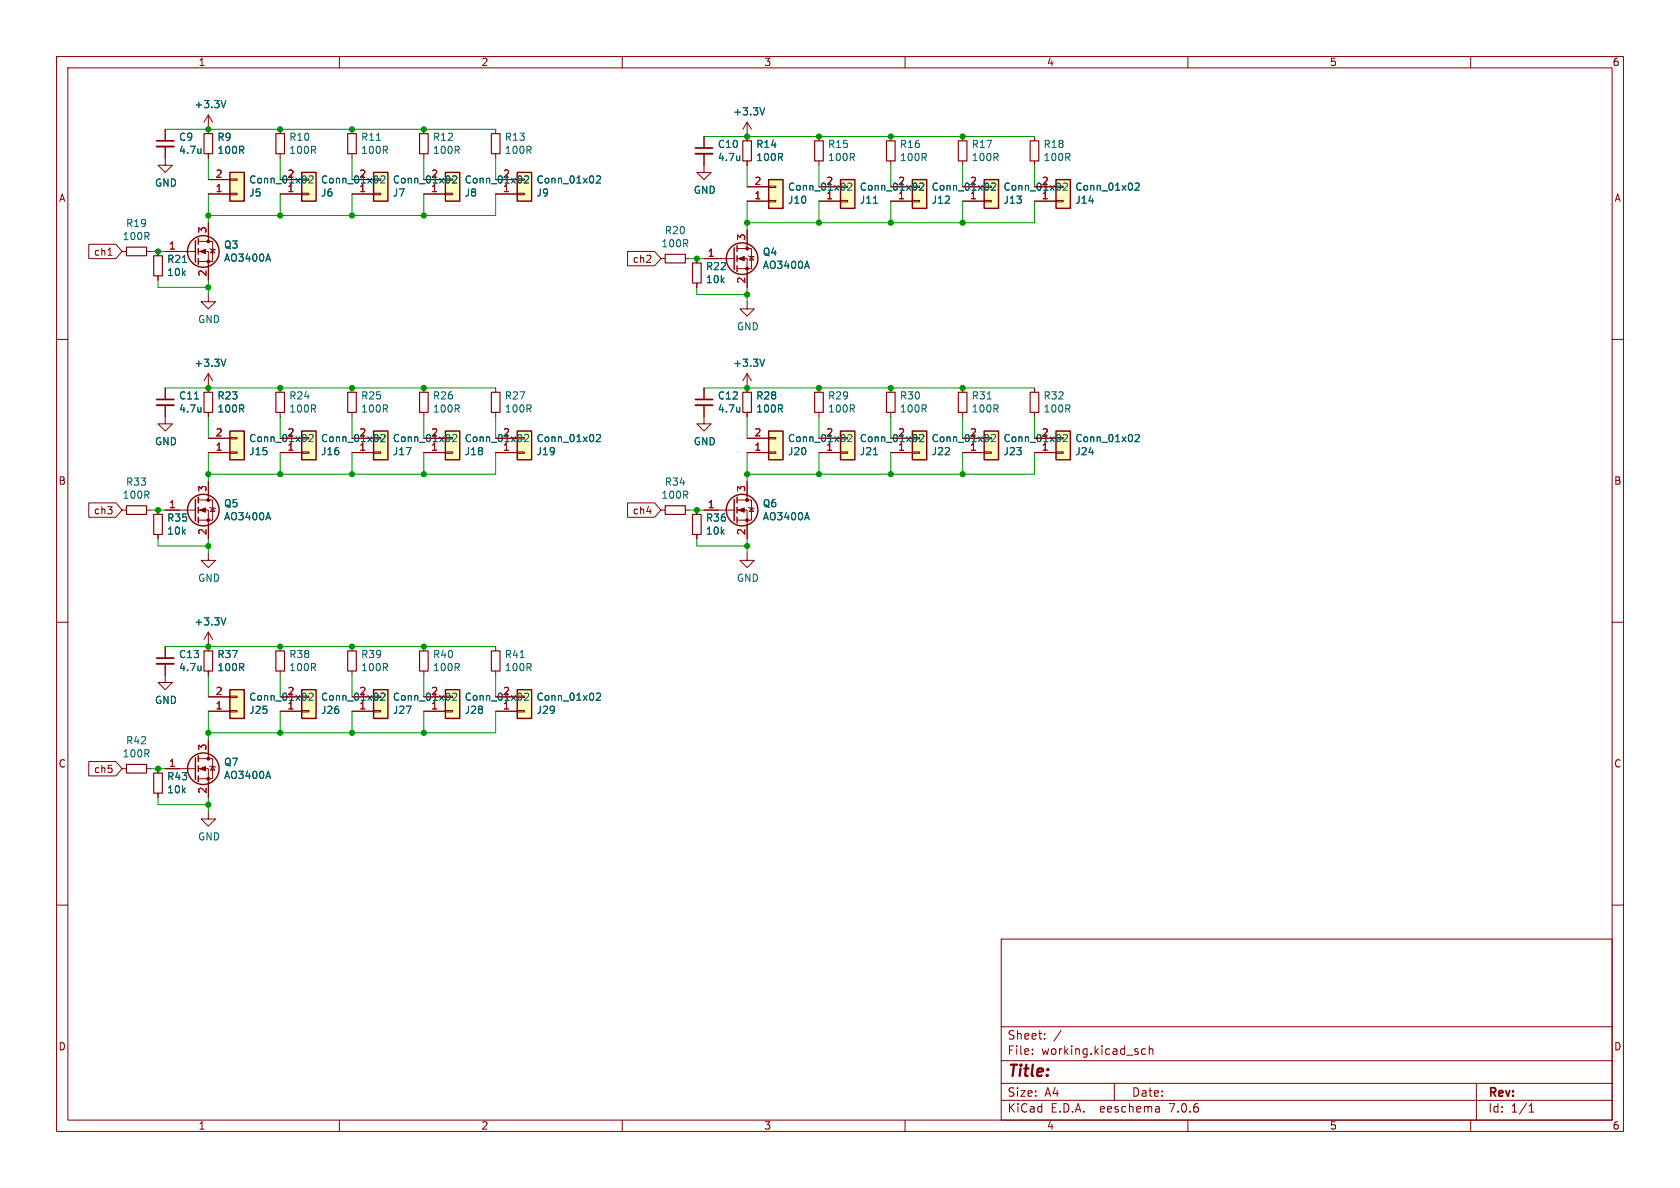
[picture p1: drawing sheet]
<svg xmlns="http://www.w3.org/2000/svg" width="297mm" height="210mm" viewBox="0 0 297 210" stroke-linecap="round" stroke-linejoin="round" font-family="sans-serif">
<g fill="none" stroke="#840000" stroke-width=".18">
<path d="M10 10h277v190h-277zM12 12h273v186h-273zM60 10v2M110 10v2M160 10v2M210 10v2M260 10v2M29.2 25.9v3.3h1.3l-1.3 1.3-1.3-1.3h1.3M29.2 22.9v2M36.8 20.3v3.3M36.8 27.2v.7M36.8 39.4v3.3"/>
<path d="M36.8 34.3h3.8M36.8 31.8h3.8M36.8 20.3l-.7 1.3M36.8 20.3l.8 1.3M40.6 31.6h1.3v.3h-1.3zM40.6 34.2h1.3v.2h-1.3zM49.5 22.9v.7M49.5 27.2v.7M49.5 34.3h3.8M49.5 31.8h3.8M53.3 31.6h1.3v.3h-1.3zM53.3 34.2h1.3v.2h-1.3z"/>
<path d="M62.2 22.9v.7M62.2 27.2v.7M62.2 34.3h3.8M62.2 31.8h3.8M66 31.6h1.3v.3h-1.3zM66 34.2h1.3v.2h-1.3zM74.9 22.9v.7M74.9 27.2v.7M74.9 34.3h3.8M74.9 31.8h3.8M78.7 31.6h1.3v.3h-1.3zM78.7 34.2h1.3v.2h-1.3z"/>
<path d="M87.6 22.9v.7M87.6 27.2v.7M87.6 34.3h3.8M87.6 31.8h3.8M91.4 31.6h1.3v.3h-1.3zM91.4 34.2h1.3v.2h-1.3zM124.5 27.2v3.3h1.2l-1.2 1.3-1.3-1.3h1.3M124.5 24.1v2.1M132.1 35.6h3.8M132.1 33h3.8M132.1 21.6v3.3M132.1 28.4v.8"/>
<path d="M132.1 21.6l-.8 1.3M132.1 21.6l.7 1.3M135.9 32.9h1.3v.2h-1.3zM135.9 35.4h1.3v.3h-1.3zM144.8 35.6h3.8M144.8 33h3.8M144.8 24.1v.8M144.8 28.4v.8M148.6 32.9h1.3v.2h-1.3zM148.6 35.4h1.3v.3h-1.3zM157.5 35.6h3.8M157.5 33h3.8"/>
<path d="M157.5 24.1v.8M157.5 28.4v.8M161.3 32.9h1.3v.2h-1.3zM161.3 35.4h1.3v.3h-1.3zM170.2 35.6h3.8M170.2 33h3.8M170.2 24.1v.8M170.2 28.4v.8M174 32.9h1.3v.2h-1.3zM174 35.4h1.3v.3h-1.3zM182.9 35.6h3.8M182.9 33h3.8"/>
<path d="M182.9 24.1v.8M182.9 28.4v.8M186.7 32.9h1.3v.2h-1.3zM186.7 35.4h1.3v.3h-1.3zM10 60h2M15.7 43.2h4.8l1.1 1.3-1.1 1.2h-4.8zM19.1 45.1h.7M21.6 44.5h.8M25.9 44.5h.8M27.9 44.5v.7M27.9 48.8v.7M29.2 44.5h5.3"/>
<path d="M35.1 44.5h1.7v5M35.1 42.7h2.5v3.5h-2.5M36.8 52.1v1.2h1.3l-1.3 1.3-1.2-1.3h1.2M37.1 43.9l.1 .2h.8l.1 .1M37.6 44.1l.4 .6h-.8zM110.9 44.4h4.8l1.1 1.3-1.1 1.3h-4.8zM116.8 45.7h.8M121.2 45.7h.7M123.2 45.7v.8M123.2 50v.8M124.5 45.7h5.3M130.3 45.7h1.8v5.1"/>
<path d="M130.3 43.9h2.5v3.6h-2.5M132.1 53.3v1.3h1.2l-1.2 1.3-1.3-1.3h1.3M132.1 40.6v3.3M132.3 45.2l.2 .1h.7l.1 .2M132.8 45.3l.4 .7h-.7zM285 60h2M29.2 71.6v3.3h1.3l-1.3 1.3-1.3-1.3h1.3M29.2 68.6v2M36.8 77.5h3.8M36.8 66l-.7 1.3M36.8 66v3.3M36.8 72.9v.8"/>
<path d="M36.8 66l.8 1.3M40.6 77.3h1.3v.3h-1.3zM40.6 79.9h1.3v.2h-1.3zM49.5 77.5h3.8M49.5 68.6v.7M49.5 72.9v.8M53.3 77.3h1.3v.3h-1.3zM53.3 79.9h1.3v.2h-1.3zM62.2 77.5h3.8M62.2 68.6v.7M62.2 72.9v.8M66 77.3h1.3v.3h-1.3z"/>
<path d="M66 79.9h1.3v.2h-1.3zM74.9 77.5h3.8M74.9 68.6v.7M74.9 72.9v.8M78.7 77.3h1.3v.3h-1.3zM78.7 79.9h1.3v.2h-1.3zM87.6 77.5h3.8M87.6 68.6v.7M87.6 72.9v.8M91.4 77.3h1.3v.3h-1.3zM91.4 79.9h1.3v.2h-1.3zM124.5 71.6v3.3h1.2l-1.2 1.3-1.3-1.3h1.3"/>
<path d="M124.5 68.6v2M132.1 77.5h3.8M132.1 66v3.3M132.1 72.9v.8M132.1 66l-.8 1.3M132.1 66l.7 1.3M135.9 77.3h1.3v.3h-1.3zM135.9 79.9h1.3v.2h-1.3zM144.8 77.5h3.8M144.8 68.6v.7M144.8 72.9v.8M148.6 77.3h1.3v.3h-1.3z"/>
<path d="M148.6 79.9h1.3v.2h-1.3zM157.5 77.5h3.8M157.5 68.6v.7M157.5 72.9v.8M161.3 77.3h1.3v.3h-1.3zM161.3 79.9h1.3v.2h-1.3zM170.2 77.5h3.8M170.2 68.6v.7M170.2 72.9v.8M174 77.3h1.3v.3h-1.3zM174 79.9h1.3v.2h-1.3zM182.9 77.5h3.8"/>
<path d="M182.9 68.6v.7M182.9 72.9v.8M186.7 77.3h1.3v.3h-1.3zM186.7 79.9h1.3v.2h-1.3zM15.7 88.9h4.8l1.1 1.3-1.1 1.2h-4.8zM21.6 90.2h.8M25.9 90.2h.8M27.9 90.2v.7M27.9 94.5v.8M29.2 90.2h5.3M35.1 90.2h1.7v5.1M35.1 88.4h2.5v3.5h-2.5"/>
<path d="M36.8 97.8v1.3h1.3l-1.3 1.2-1.2-1.2h1.2M36.8 80h3.8M36.8 85.1v3.3M37.1 89.7l.1 .1h.8l.1 .1M37.6 89.8l.4 .6h-.8zM49.5 80h3.8M62.2 80h3.8M74.9 80h3.8M87.6 80h3.8M110.9 88.9h4.8l1.1 1.3-1.1 1.2h-4.8zM116.8 90.2h.8M121.2 90.2h.7"/>
<path d="M123.2 90.2v.7M123.2 94.5v.8M124.5 90.2h5.3M130.3 90.2h1.8v5.1M130.3 88.4h2.5v3.5h-2.5M132.1 97.8v1.3h1.2l-1.2 1.2-1.3-1.2h1.3M132.1 80h3.8M132.1 85.1v3.3M132.3 89.7l.2 .1h.7l.1 .1M132.8 89.8l.4 .6h-.7zM144.8 80h3.8M157.5 80h3.8"/>
<path d="M170.2 80h3.8M182.9 80h3.8M10 110h2M29.2 117.3v3.4h1.3l-1.3 1.2-1.3-1.2h1.3M29.2 114.3v2M36.8 111.8v3.3M36.8 118.6v.8M36.8 111.8l-.7 1.2M36.8 111.8l.8 1.2M49.5 114.3v.8M49.5 118.6v.8M62.2 114.3v.8"/>
<path d="M62.2 118.6v.8M74.9 114.3v.8M74.9 118.6v.8M87.6 114.3v.8M87.6 118.6v.8M285 110h2M15.7 134.6h4.8l1.1 1.3-1.1 1.3h-4.8zM21.6 135.9h.8M25.9 135.9h.8M27.9 135.9v.8M29.2 135.9h5.3M35.1 135.9h1.7v5.1"/>
<path d="M35.1 134.1h2.5v3.6h-2.5M36.8 125.7h3.8M36.8 123.2h3.8M36.8 130.8v3.3M37.1 135.4l.1 .1h.8l.1 .1M37.6 135.5l.4 .6h-.8zM40.6 123.1h1.3v.2h-1.3zM40.6 125.6h1.3v.3h-1.3zM49.5 125.7h3.8M49.5 123.2h3.8M53.3 123.1h1.3v.2h-1.3zM53.3 125.6h1.3v.3h-1.3z"/>
<path d="M62.2 125.7h3.8M62.2 123.2h3.8M66 123.1h1.3v.2h-1.3zM66 125.6h1.3v.3h-1.3zM74.9 125.7h3.8M74.9 123.2h3.8M78.7 123.1h1.3v.2h-1.3zM78.7 125.6h1.3v.3h-1.3zM87.6 125.7h3.8M87.6 123.2h3.8M91.4 123.1h1.3v.2h-1.3zM91.4 125.6h1.3v.3h-1.3z"/>
<path d="M10 160h2M27.9 140.2v.8M36.8 143.5v1.3h1.3l-1.3 1.3-1.2-1.3h1.2M285 160h2M177 166h108v32h-108zM60 198v2M110 198v2M160 198v2M177 194.5h108M177 191.5h108M177 187.5h108M177 181.5h108"/>
<path d="M182.5 186.3v.1M182.5 185.5v.1M184.7 183.6v.1M184.7 182.8v.1M187.6 182.1l-1.3 2M197 191.5v3M202.5 185.5l-.4-.1-.3 .3v.4l.2 .2h.5M203.2 185.5l.2-.1 .3 .1 .1 .9M203.2 184.9v1.5M204.9 195.7l.1 .9M205 196.5l-.2 .1M205 196h-.2"/>
<path d="M210 198v2M260 198v2M261 191.5v6.5M270.3 196.6h.9M270.3 195.5l.4-.4v1.5"/>
</g>
<g fill="#ffffc2" stroke="#ffffc2" stroke-width=".18">
<path d="M161.3 76.2h2.5v5.1h-2.5z"/>
<path d="M135.9 31.8h2.5v5h-2.5z"/>
<path d="M40.6 76.2h2.6v5.1h-2.6z"/>
<path d="M66 121.9h2.6v5.1h-2.6z"/>
<path d="M66 76.2h2.6v5.1h-2.6z"/>
<path d="M78.7 121.9h2.6v5.1h-2.6z"/>
<path d="M91.4 121.9h2.6v5.1h-2.6z"/>
<path d="M53.3 76.2h2.6v5.1h-2.6z"/>
<path d="M135.9 76.2h2.5v5.1h-2.5z"/>
<path d="M78.7 76.2h2.6v5.1h-2.6z"/>
<path d="M91.4 76.2h2.6v5.1h-2.6z"/>
<path d="M40.6 30.5h2.6v5.1h-2.6z"/>
<path d="M91.4 30.5h2.6v5.1h-2.6z"/>
<path d="M174 31.8h2.5v5h-2.5z"/>
<path d="M161.3 31.8h2.5v5h-2.5z"/>
<path d="M174 76.2h2.5v5.1h-2.5z"/>
<path d="M186.7 76.2h2.5v5.1h-2.5z"/>
<path d="M53.3 30.5h2.6v5.1h-2.6z"/>
<path d="M78.7 30.5h2.6v5.1h-2.6z"/>
<path d="M148.6 76.2h2.5v5.1h-2.5z"/>
<path d="M66 30.5h2.6v5.1h-2.6z"/>
<path d="M186.7 31.8h2.5v5h-2.5z"/>
<path d="M40.6 121.9h2.6v5.1h-2.6z"/>
<path d="M148.6 31.8h2.5v5h-2.5z"/>
<path d="M53.3 121.9h2.6v5.1h-2.6z"/>
</g>
<g fill="none" stroke="#840000" stroke-width=".25">
<path d="M40.6 30.5h2.6v5.1h-2.6zM53.3 30.5h2.6v5.1h-2.6zM66 30.5h2.6v5.1h-2.6zM78.7 30.5h2.6v5.1h-2.6zM91.4 30.5h2.6v5.1h-2.6zM135.9 31.8h2.5v5h-2.5zM148.6 31.8h2.5v5h-2.5zM161.3 31.8h2.5v5h-2.5zM174 31.8h2.5v5h-2.5zM186.7 31.8h2.5v5h-2.5zM34.5 42.5v3.9M35.1 42.2v1"/>
<path d="M35.1 43.9v1.1M35.1 45.7v1M129.8 43.8v3.8M130.3 43.4v1.1M130.3 45.2v1M130.3 47v1M40.6 76.2h2.6v5.1h-2.6zM53.3 76.2h2.6v5.1h-2.6zM66 76.2h2.6v5.1h-2.6zM78.7 76.2h2.6v5.1h-2.6zM91.4 76.2h2.6v5.1h-2.6zM135.9 76.2h2.5v5.1h-2.5z"/>
<path d="M148.6 76.2h2.5v5.1h-2.5zM161.3 76.2h2.5v5.1h-2.5zM174 76.2h2.5v5.1h-2.5zM186.7 76.2h2.5v5.1h-2.5zM34.5 88.3v3.8M35.1 87.9v1M35.1 89.7v1M35.1 91.4v1.1M129.8 88.3v3.8M130.3 87.9v1M130.3 89.7v1M130.3 91.4v1.1"/>
<path d="M34.5 134v3.8M35.1 133.6v1M35.1 135.4v1M35.1 137.2v1M40.6 121.9h2.6v5.1h-2.6zM53.3 121.9h2.6v5.1h-2.6zM66 121.9h2.6v5.1h-2.6zM78.7 121.9h2.6v5.1h-2.6zM91.4 121.9h2.6v5.1h-2.6z"/>
<circle cx="35.9" cy="44.4" r="2.79"/>
<circle cx="131.2" cy="45.7" r="2.79"/>
<circle cx="35.9" cy="90.2" r="2.79"/>
<circle cx="131.2" cy="90.2" r="2.79"/>
<circle cx="35.9" cy="135.9" r="2.79"/>
</g>
<g fill="none" stroke="#006464" stroke-width=".18">
<path d="M39.9 17.8l-.4 1.2M135.2 19l-.4 1.3M35.5 26.3v.8M35.5 27v.1M54.6 31.2l.5-.1 .3 .3-.8 1h.8M66.6 24.8h.7M67.3 31.2l.5-.1 .3 .3-.8 1h.8M80 31.2l.5-.1 .3 .3-.8 1h.8M92.7 31.2l.5-.1 .3 .3-.8 1h.8M105.4 31.2l.5-.1 .3 .3-.8 1h.8M130.8 27.5v.9M130.8 28.3h-.1"/>
<path d="M149.9 32.5l.5-.1 .2 .3-.8 .9h.8M154.4 35.9h.7M162.6 32.5l.5-.1 .2 .3-.8 .9h.8M175.3 32.5l.5-.1 .2 .3-.8 .9h.8M188 32.5l.5-.1 .2 .3-.8 .9h.8M200.7 32.5l.5-.1 .2 .3-.8 .9h.8M32.3 46.4h.7M47.4 44.9l.4 1.3M142.7 46.2l.4 1.2M34.4 70.5h.7M35.5 72v.8M35.5 72.7v.1"/>
<path d="M39.9 63.5l-.4 1.3M54.6 76.9l.5-.1 .3 .4-.8 .9h.8M67.3 76.9l.5-.1 .3 .4-.8 .9h.8M80 76.9l.5-.1 .3 .4-.8 .9h.8M92.7 76.9l.5-.1 .3 .4-.8 .9h.8M105.4 76.9l.5-.1 .3 .4-.8 .9h.8M130.8 72v.8M130.8 72.7l-.1 .1M135.2 63.5l-.4 1.3M149.9 76.9l.5-.1 .2 .4-.8 .9h.8M162.6 76.9l.5-.1 .2 .4-.8 .9h.8M174.5 70.5h.7"/>
<path d="M175.3 76.9l.5-.1 .2 .4-.8 .9h.8M188 76.9l.5-.1 .2 .4-.8 .9h.8M200.7 76.9l.5-.1 .2 .4-.8 .9h.8M47.4 90.6l.4 1.3M142.7 90.6l.4 1.3M154.4 80.4h.7M35.5 117.7v.9M35.5 118.4v.1M39.9 109.2l-.4 1.3M92 116.3h.7M47.4 136.3l.4 1.3M54.6 122.6l.5-.1 .3 .4-.8 .9h.8"/>
<path d="M67.3 122.6l.5-.1 .3 .4-.8 .9h.8M80 122.6l.5-.1 .3 .4-.8 .9h.8M92.7 122.6l.5-.1 .3 .4-.8 .9h.8M105.4 122.6l.5-.1 .3 .4-.8 .9h.8"/>
</g>
<path d="M27.7 25.9h3M122.9 27.2h3.1M27.7 71.6h3M122.9 71.6h3.1M27.7 117.3h3" fill="none" stroke="#840000" stroke-width=".33"/>
<path d="M27.7 24.9h3M122.9 26.2h3.1M27.7 70.6h3M122.9 70.6h3.1M27.7 116.3h3" fill="none" stroke="#840000" stroke-width=".3"/>
<g fill="none" stroke="#840000" stroke-width=".2">
<path d="M36.1 23.6h1.5v3.6h-1.5zM48.8 23.6h1.5v3.6h-1.5zM61.5 23.6h1.5v3.6h-1.5zM74.2 23.6h1.5v3.6h-1.5zM86.9 23.6h1.5v3.6h-1.5zM131.3 24.9h1.5v3.5h-1.5zM144 24.9h1.5v3.5h-1.5zM156.7 24.9h1.5v3.5h-1.5zM169.4 24.9h1.5v3.5h-1.5zM182.1 24.9h1.5v3.5h-1.5zM22.4 43.7h3.5v1.5h-3.5zM27.2 45.2h1.5v3.6h-1.5z"/>
<path d="M117.6 45h3.6v1.5h-3.6zM122.4 46.5h1.6v3.5h-1.6zM36.1 69.3h1.5v3.6h-1.5zM48.8 69.3h1.5v3.6h-1.5zM61.5 69.3h1.5v3.6h-1.5zM74.2 69.3h1.5v3.6h-1.5zM86.9 69.3h1.5v3.6h-1.5zM131.3 69.3h1.5v3.6h-1.5zM144 69.3h1.5v3.6h-1.5zM156.7 69.3h1.5v3.6h-1.5zM169.4 69.3h1.5v3.6h-1.5zM182.1 69.3h1.5v3.6h-1.5z"/>
<path d="M22.4 89.4h3.5v1.5h-3.5zM27.2 90.9h1.5v3.6h-1.5zM117.6 89.4h3.6v1.5h-3.6zM122.4 90.9h1.6v3.6h-1.6zM36.1 115.1h1.5v3.5h-1.5zM48.8 115.1h1.5v3.5h-1.5zM61.5 115.1h1.5v3.5h-1.5zM74.2 115.1h1.5v3.5h-1.5zM86.9 115.1h1.5v3.5h-1.5zM22.4 135.1h3.5v1.6h-3.5zM27.2 136.7h1.5v3.5h-1.5z"/>
</g>
<g fill="#840000" stroke="#840000" stroke-width=".18">
<path d="M130.6 90.2l1-.4v.8z"/>
<path d="M35.3 90.2l1-.4v.8z"/>
<path d="M35.3 135.9l1-.4v.8z"/>
<path d="M130.6 45.7l1-.4v.8z"/>
<path d="M35.3 44.5l1-.4v.7z"/>
<circle cx="132.1" cy="91.9" r=".25"/>
<circle cx="132.1" cy="88.4" r=".25"/>
<circle cx="36.8" cy="91.9" r=".25"/>
<circle cx="36.8" cy="88.4" r=".25"/>
<circle cx="36.8" cy="137.7" r=".25"/>
<circle cx="36.8" cy="134.1" r=".25"/>
<circle cx="132.1" cy="47.5" r=".25"/>
<circle cx="132.1" cy="43.9" r=".25"/>
<circle cx="36.8" cy="46.2" r=".25"/>
<circle cx="36.8" cy="42.7" r=".25"/>
</g>
<g fill="none" stroke="#009600" stroke-width=".18">
<path d="M29.2 22.9h58.4M36.8 27.9v3.9M36.8 34.3v5.1M49.5 27.9v3.9M49.5 34.3v3.8M62.2 27.9v3.9M62.2 34.3v3.8M74.9 27.9v3.9M74.9 34.3v3.8M87.6 27.9v3.9M87.6 34.3v3.8h-50.8M124.5 24.1h58.4"/>
<path d="M132.1 29.2v3.8M132.1 35.6v5M144.8 29.2v3.8M144.8 35.6v3.8M157.5 29.2v3.8M157.5 35.6v3.8M170.2 29.2v3.8M170.2 35.6v3.8M182.9 35.6v3.8h-50.8M182.9 29.2v3.8M26.7 44.5h2.5M27.9 49.5v1.3h8.9"/>
<path d="M36.8 49.5v2.6M121.9 45.7h2.6M123.2 50.8v1.3h8.9M132.1 50.8v2.5M29.2 68.6h58.4M36.8 73.7v3.8M49.5 73.7v3.8M62.2 73.7v3.8M74.9 73.7v3.8M87.6 73.7v3.8M124.5 68.6h58.4M132.1 73.7v3.8"/>
<path d="M144.8 73.7v3.8M157.5 73.7v3.8M170.2 73.7v3.8M182.9 73.7v3.8M26.7 90.2h2.5M27.9 95.3v1.2h8.9M36.8 80v5.1M36.8 95.3v2.5M49.5 80v3.8M62.2 80v3.8M74.9 80v3.8M87.6 80v3.8h-50.8"/>
<path d="M121.9 90.2h2.6M123.2 95.3v1.2h8.9M132.1 80v5.1M132.1 95.3v2.5M144.8 80v3.8M157.5 80v3.8M170.2 80v3.8M182.9 80v3.8h-50.8M29.2 114.3h58.4M36.8 119.4v3.8M49.5 119.4v3.8M62.2 119.4v3.8"/>
<path d="M74.9 119.4v3.8M87.6 119.4v3.8M26.7 135.9h2.5M36.8 125.7v5.1M49.5 125.7v3.8M62.2 125.7v3.8M74.9 125.7v3.8M87.6 125.7v3.8h-50.8M27.9 141v1.2h8.9M36.8 141v2.5"/>
</g>
<g fill="#009600" stroke="#009600" stroke-width=".18">
<circle cx="49.5" cy="68.6" r=".46"/>
<circle cx="74.9" cy="83.8" r=".46"/>
<circle cx="36.8" cy="50.8" r=".46"/>
<circle cx="36.8" cy="68.6" r=".46"/>
<circle cx="62.2" cy="83.8" r=".46"/>
<circle cx="62.2" cy="68.6" r=".46"/>
<circle cx="36.8" cy="83.8" r=".46"/>
<circle cx="49.5" cy="83.8" r=".46"/>
<circle cx="74.9" cy="68.6" r=".46"/>
<circle cx="170.2" cy="68.6" r=".46"/>
<circle cx="170.2" cy="83.8" r=".46"/>
<circle cx="157.5" cy="68.6" r=".46"/>
<circle cx="157.5" cy="83.8" r=".46"/>
<circle cx="36.8" cy="114.3" r=".46"/>
<circle cx="49.5" cy="114.3" r=".46"/>
<circle cx="36.8" cy="142.2" r=".46"/>
<circle cx="36.8" cy="129.5" r=".46"/>
<circle cx="49.5" cy="129.5" r=".46"/>
<circle cx="62.2" cy="129.5" r=".46"/>
<circle cx="74.9" cy="129.5" r=".46"/>
<circle cx="62.2" cy="114.3" r=".46"/>
<circle cx="74.9" cy="114.3" r=".46"/>
<circle cx="74.9" cy="38.1" r=".46"/>
<circle cx="49.5" cy="38.1" r=".46"/>
<circle cx="49.5" cy="22.9" r=".46"/>
<circle cx="36.8" cy="38.1" r=".46"/>
<circle cx="62.2" cy="38.1" r=".46"/>
<circle cx="62.2" cy="22.9" r=".46"/>
<circle cx="36.8" cy="22.9" r=".46"/>
<circle cx="27.9" cy="44.5" r=".46"/>
<circle cx="74.9" cy="22.9" r=".46"/>
<circle cx="36.8" cy="96.5" r=".46"/>
<circle cx="27.9" cy="135.9" r=".46"/>
<circle cx="27.9" cy="90.2" r=".46"/>
<circle cx="170.2" cy="39.4" r=".46"/>
<circle cx="170.2" cy="24.1" r=".46"/>
<circle cx="157.5" cy="39.4" r=".46"/>
<circle cx="157.5" cy="24.1" r=".46"/>
<circle cx="132.1" cy="39.4" r=".46"/>
<circle cx="144.8" cy="39.4" r=".46"/>
<circle cx="144.8" cy="24.1" r=".46"/>
<circle cx="132.1" cy="24.1" r=".46"/>
<circle cx="123.2" cy="45.7" r=".46"/>
<circle cx="132.1" cy="52.1" r=".46"/>
<circle cx="144.8" cy="83.8" r=".46"/>
<circle cx="132.1" cy="83.8" r=".46"/>
<circle cx="123.2" cy="90.2" r=".46"/>
<circle cx="144.8" cy="68.6" r=".46"/>
<circle cx="132.1" cy="68.6" r=".46"/>
<circle cx="132.1" cy="96.5" r=".46"/>
</g>
<text font-size="2.8" fill="#840000" x="178" y="190.9">Title:</text>
<g font-size="2.1" fill="#840000">
<text x="178" y="184">Sheet:</text>
<text x="178" y="186.7">File:</text>
<text x="184.1" y="186.7">working.kicad_sch</text>
<text x="178" y="196.9">KiCad</text>
<text x="178" y="194.1">Size:</text>
<text x="184.7" y="194.1">A4</text>
<text x="185.7" y="196.9">E.D.A.</text>
<text x="194.6" y="196.9">eeschema</text>
<text x="200" y="194.1">Date:</text>
<text x="207" y="196.9">7.0.6</text>
<text x="263" y="194.3">Rev:</text>
<text x="263" y="196.9">Id:</text>
<text x="267.1" y="196.9">1/1</text>
</g>
<g font-size="1.8" fill="#840000">
<text x="35" y="11.9">1</text>
<text x="85" y="11.9">2</text>
<text x="135" y="11.9">3</text>
<text x="185" y="11.9">4</text>
<text x="235" y="11.9">5</text>
<text x="285" y="11.9">6</text>
<text x="10.3" y="35.9">A</text>
<text x="285.3" y="35.9">A</text>
<text x="16.5" y="45.4">ch1</text>
<text x="111.8" y="46.7">ch2</text>
<text x="10.3" y="85.9">B</text>
<text x="285.3" y="85.9">B</text>
<text x="16.5" y="91.1">ch3</text>
<text x="111.8" y="91.1">ch4</text>
<text x="10.3" y="135.9">C</text>
<text x="16.5" y="136.8">ch5</text>
<text x="285.3" y="135.9">C</text>
<text x="10.3" y="185.9">D</text>
<text x="285.3" y="185.9">D</text>
<text x="35" y="199.9">1</text>
<text x="85" y="199.9">2</text>
<text x="135" y="199.9">3</text>
<text x="185" y="199.9">4</text>
<text x="235" y="199.9">5</text>
<text x="285" y="199.9">6</text>
</g>
<g font-size="1.8" fill="#006464">
<text x="34.3" y="19.3">+3.3V</text>
<text x="129.5" y="20.6">+3.3V</text>
<text x="31.6" y="25.1">C9</text>
<text x="31.6" y="27.4">4.7u</text>
<text x="38.3" y="25.1">R9</text>
<text x="38.3" y="27.4">100R</text>
<text x="51" y="27.4">100R</text>
<text x="51" y="25.1">R10</text>
<text x="63.7" y="27.4">100R</text>
<text x="63.7" y="25.1">R11</text>
<text x="76.4" y="27.4">100R</text>
<text x="76.4" y="25.1">R12</text>
<text x="89.1" y="27.4">100R</text>
<text x="89.1" y="25.1">R13</text>
<text x="126.8" y="26.4">C10</text>
<text x="126.8" y="28.7">4.7u</text>
<text x="133.6" y="28.7">100R</text>
<text x="133.6" y="26.4">R14</text>
<text x="146.3" y="28.7">100R</text>
<text x="146.3" y="26.4">R15</text>
<text x="159" y="28.7">100R</text>
<text x="159" y="26.4">R16</text>
<text x="171.7" y="28.7">100R</text>
<text x="171.7" y="26.4">R17</text>
<text x="184.4" y="28.7">100R</text>
<text x="184.4" y="26.4">R18</text>
<text x="27.3" y="33.2">GND</text>
<text x="44" y="35">J5</text>
<text x="44" y="32.6">Conn_01x02</text>
<text x="56.7" y="35">J6</text>
<text x="56.7" y="32.6">Conn_01x02</text>
<text x="69.4" y="35">J7</text>
<text x="69.4" y="32.6">Conn_01x02</text>
<text x="76.1" y="34">1</text>
<text x="76.1" y="31.5">2</text>
<text x="82.1" y="35">J8</text>
<text x="82.1" y="32.6">Conn_01x02</text>
<text x="88.8" y="34">1</text>
<text x="88.8" y="31.5">2</text>
<text x="94.8" y="35">J9</text>
<text x="94.8" y="32.6">Conn_01x02</text>
<text x="122.6" y="34.5">GND</text>
<text x="139.2" y="33.9">Conn_01x02</text>
<text x="146" y="35.3">1</text>
<text x="146" y="32.8">2</text>
<text x="151.9" y="33.9">Conn_01x02</text>
<text x="158.7" y="35.3">1</text>
<text x="158.7" y="32.8">2</text>
<text x="164.6" y="33.9">Conn_01x02</text>
<text x="171.4" y="35.3">1</text>
<text x="171.4" y="32.8">2</text>
<text x="177.3" y="33.9">Conn_01x02</text>
<text x="190" y="33.9">Conn_01x02</text>
<text x="22.2" y="40.3">R19</text>
<text x="117.4" y="41.6">R20</text>
<text x="139.2" y="36.2">J10</text>
<text x="151.9" y="36.2">J11</text>
<text x="164.6" y="36.2">J12</text>
<text x="177.3" y="36.2">J13</text>
<text x="190" y="36.2">J14</text>
<text x="21.6" y="42.6">100R</text>
<text x="29.4" y="46.7">R21</text>
<text x="39.5" y="46.5">AO3400A</text>
<text x="39.5" y="44.1">Q3</text>
<text x="116.8" y="43.9">100R</text>
<text x="124.7" y="48">R22</text>
<text x="134.8" y="47.7">AO3400A</text>
<text x="134.8" y="45.4">Q4</text>
<text x="29.4" y="49">10k</text>
<text x="124.7" y="50.3">10k</text>
<text x="34.9" y="57.3">GND</text>
<text x="130.2" y="58.6">GND</text>
<text x="34.3" y="65">+3.3V</text>
<text x="129.5" y="65">+3.3V</text>
<text x="31.6" y="70.8">C11</text>
<text x="38.3" y="70.8">R23</text>
<text x="51" y="70.8">R24</text>
<text x="63.7" y="70.8">R25</text>
<text x="76.4" y="70.8">R26</text>
<text x="89.1" y="70.8">R27</text>
<text x="126.8" y="70.8">C12</text>
<text x="133.6" y="70.8">R28</text>
<text x="146.3" y="70.8">R29</text>
<text x="159" y="70.8">R30</text>
<text x="171.7" y="70.8">R31</text>
<text x="184.4" y="70.8">R32</text>
<text x="31.6" y="73.1">4.7u</text>
<text x="38.3" y="73.1">100R</text>
<text x="51" y="73.1">100R</text>
<text x="63.4" y="77.2">2</text>
<text x="63.7" y="73.1">100R</text>
<text x="76.4" y="73.1">100R</text>
<text x="89.1" y="73.1">100R</text>
<text x="126.8" y="73.1">4.7u</text>
<text x="133.6" y="73.1">100R</text>
<text x="146" y="77.2">2</text>
<text x="146.3" y="73.1">100R</text>
<text x="158.7" y="77.2">2</text>
<text x="159" y="73.1">100R</text>
<text x="171.4" y="77.2">2</text>
<text x="171.7" y="73.1">100R</text>
<text x="184.4" y="73.1">100R</text>
<text x="27.3" y="78.9">GND</text>
<text x="44" y="78.4">Conn_01x02</text>
<text x="44" y="80.7">J15</text>
<text x="56.7" y="78.4">Conn_01x02</text>
<text x="56.7" y="80.7">J16</text>
<text x="63.4" y="79.8">1</text>
<text x="69.4" y="78.4">Conn_01x02</text>
<text x="69.4" y="80.7">J17</text>
<text x="82.1" y="78.4">Conn_01x02</text>
<text x="82.1" y="80.7">J18</text>
<text x="94.8" y="78.4">Conn_01x02</text>
<text x="94.8" y="80.7">J19</text>
<text x="122.6" y="78.9">GND</text>
<text x="139.2" y="78.4">Conn_01x02</text>
<text x="139.2" y="80.7">J20</text>
<text x="146" y="79.8">1</text>
<text x="151.9" y="78.4">Conn_01x02</text>
<text x="151.9" y="80.7">J21</text>
<text x="158.7" y="79.8">1</text>
<text x="164.6" y="78.4">Conn_01x02</text>
<text x="164.6" y="80.7">J22</text>
<text x="171.4" y="79.8">1</text>
<text x="177.3" y="78.4">Conn_01x02</text>
<text x="177.3" y="80.7">J23</text>
<text x="190" y="78.4">Conn_01x02</text>
<text x="190" y="80.7">J24</text>
<text x="21.6" y="88.4">100R</text>
<text x="22.2" y="86.1">R33</text>
<text x="39.5" y="89.9">Q5</text>
<text x="116.8" y="88.4">100R</text>
<text x="117.4" y="86.1">R34</text>
<text x="134.8" y="89.9">Q6</text>
<text x="29.4" y="94.7">10k</text>
<text x="29.4" y="92.4">R35</text>
<text x="39.5" y="92.2">AO3400A</text>
<text x="124.7" y="94.7">10k</text>
<text x="124.7" y="92.4">R36</text>
<text x="134.8" y="92.2">AO3400A</text>
<text x="34.9" y="103">GND</text>
<text x="130.2" y="103">GND</text>
<text x="34.3" y="110.8">+3.3V</text>
<text x="31.6" y="116.5">C13</text>
<text x="31.6" y="118.8">4.7u</text>
<text x="38.3" y="118.8">100R</text>
<text x="38.3" y="116.5">R37</text>
<text x="51" y="118.8">100R</text>
<text x="51" y="116.5">R38</text>
<text x="63.7" y="118.8">100R</text>
<text x="63.7" y="116.5">R39</text>
<text x="76.4" y="118.8">100R</text>
<text x="76.4" y="116.5">R40</text>
<text x="89.1" y="118.8">100R</text>
<text x="89.1" y="116.5">R41</text>
<text x="27.3" y="124.6">GND</text>
<text x="44" y="124.1">Conn_01x02</text>
<text x="56.7" y="124.1">Conn_01x02</text>
<text x="69.4" y="124.1">Conn_01x02</text>
<text x="82.1" y="124.1">Conn_01x02</text>
<text x="94.8" y="124.1">Conn_01x02</text>
<text x="22.2" y="131.8">R42</text>
<text x="44" y="126.4">J25</text>
<text x="56.7" y="126.4">J26</text>
<text x="69.4" y="126.4">J27</text>
<text x="82.1" y="126.4">J28</text>
<text x="94.8" y="126.4">J29</text>
<text x="21.6" y="134.1">100R</text>
<text x="39.5" y="137.9">AO3400A</text>
<text x="39.5" y="135.6">Q7</text>
<text x="29.4" y="140.4">10k</text>
<text x="29.4" y="138.1">R43</text>
<text x="34.9" y="148.8">GND</text>
</g>
<g font-size="1.8" fill="#a90000">
<text x="38" y="34">1</text>
<text x="38" y="31.5">2</text>
<text x="50.7" y="34">1</text>
<text x="50.7" y="31.5">2</text>
<text x="63.4" y="34">1</text>
<text x="63.4" y="31.5">2</text>
<text x="133.3" y="35.3">1</text>
<text x="133.3" y="32.8">2</text>
<text x="184.1" y="35.3">1</text>
<text x="184.1" y="32.8">2</text>
<text x="36.6" y="41.3" transform="rotate(-90 36.6 41.3)">3</text>
<text x="29.8" y="44.2">1</text>
<text x="125" y="45.5">1</text>
<text x="131.8" y="42.6" transform="rotate(-90 131.8 42.6)">3</text>
<text x="36.6" y="49" transform="rotate(-90 36.6 49)">2</text>
<text x="131.8" y="50.2" transform="rotate(-90 131.8 50.2)">2</text>
<text x="38" y="77.2">2</text>
<text x="50.7" y="77.2">2</text>
<text x="76.1" y="77.2">2</text>
<text x="88.8" y="77.2">2</text>
<text x="133.3" y="77.2">2</text>
<text x="184.1" y="77.2">2</text>
<text x="38" y="79.8">1</text>
<text x="50.7" y="79.8">1</text>
<text x="76.1" y="79.8">1</text>
<text x="88.8" y="79.8">1</text>
<text x="133.3" y="79.8">1</text>
<text x="184.1" y="79.8">1</text>
<text x="29.8" y="89.9">1</text>
<text x="36.6" y="87.1" transform="rotate(-90 36.6 87.1)">3</text>
<text x="125" y="89.9">1</text>
<text x="131.8" y="87.1" transform="rotate(-90 131.8 87.1)">3</text>
<text x="36.6" y="94.7" transform="rotate(-90 36.6 94.7)">2</text>
<text x="131.8" y="94.7" transform="rotate(-90 131.8 94.7)">2</text>
<text x="38" y="125.5">1</text>
<text x="38" y="122.9">2</text>
<text x="50.7" y="125.5">1</text>
<text x="50.7" y="122.9">2</text>
<text x="63.4" y="125.5">1</text>
<text x="63.4" y="122.9">2</text>
<text x="76.1" y="125.5">1</text>
<text x="76.1" y="122.9">2</text>
<text x="88.8" y="125.5">1</text>
<text x="88.8" y="122.9">2</text>
<text x="29.8" y="135.6">1</text>
<text x="36.6" y="132.8" transform="rotate(-90 36.6 132.8)">3</text>
<text x="36.6" y="140.4" transform="rotate(-90 36.6 140.4)">2</text>
</g>
</svg>
